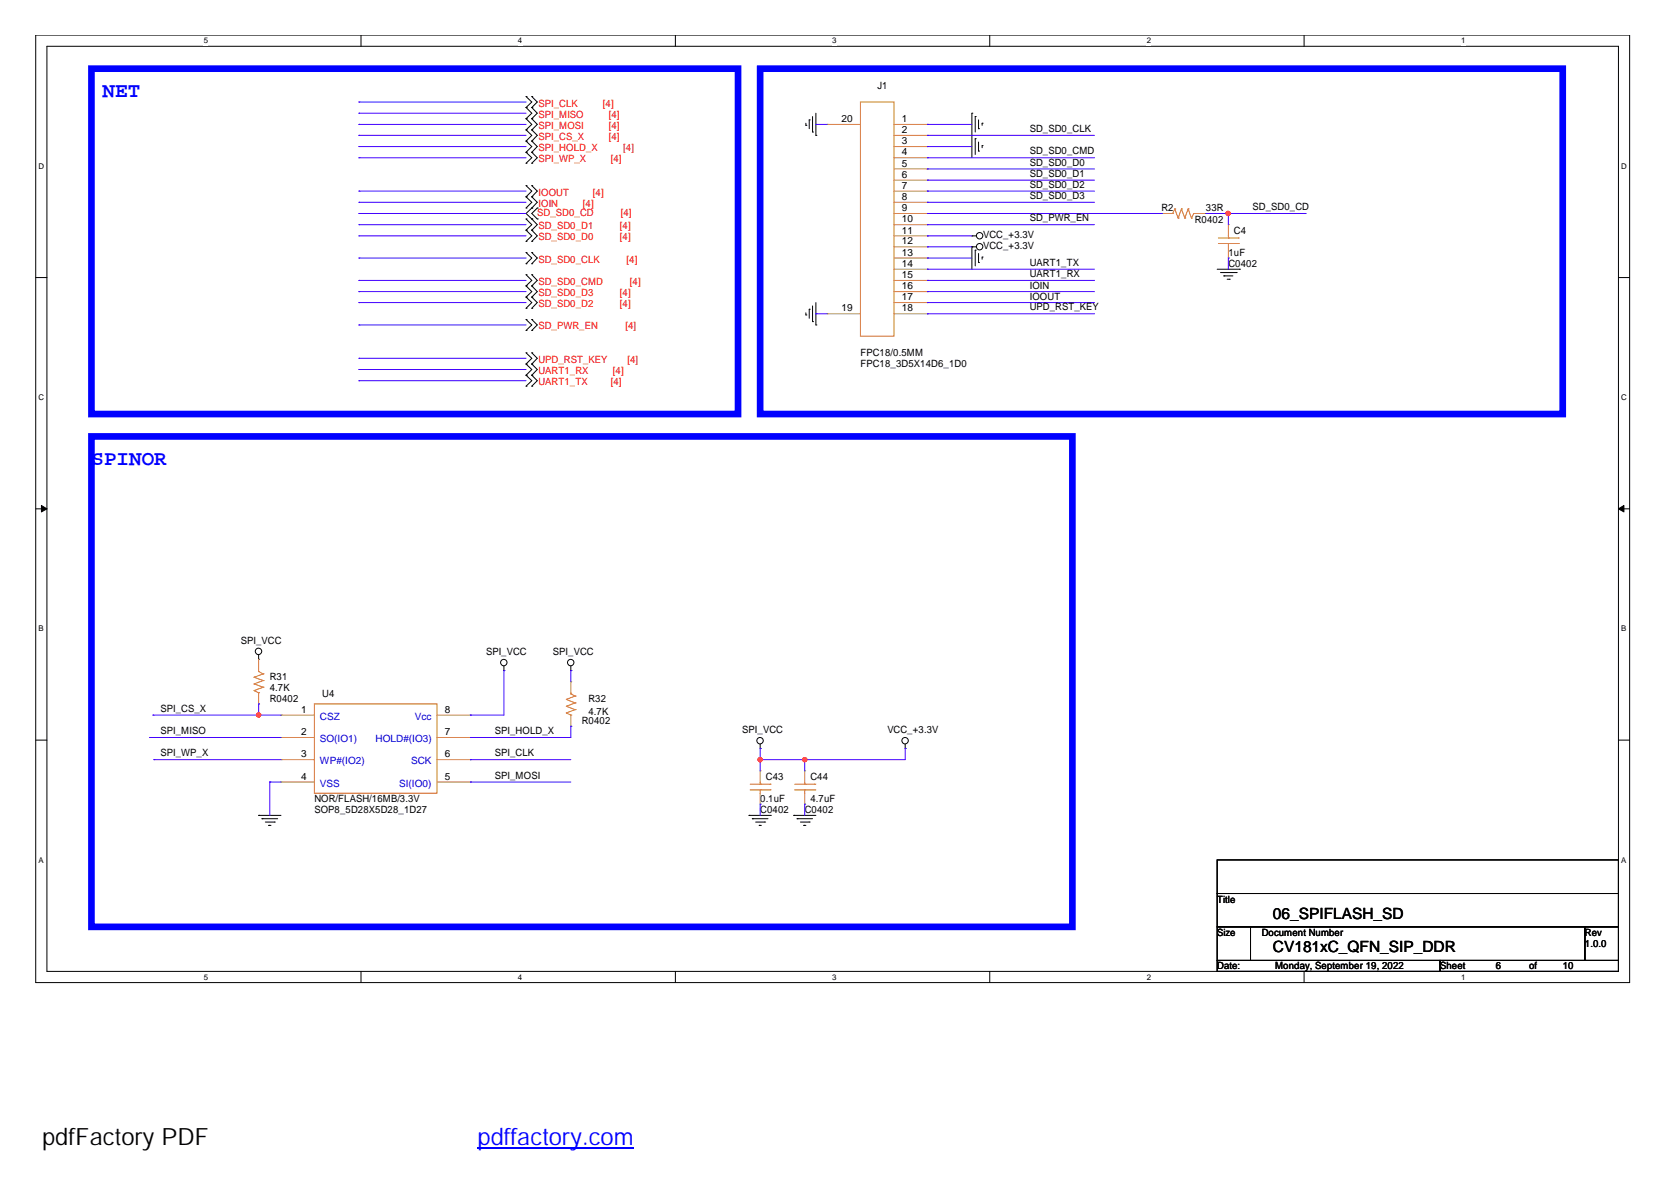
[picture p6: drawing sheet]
<svg xmlns="http://www.w3.org/2000/svg" width="297mm" height="210mm" viewBox="0 0 297 210" stroke-linecap="round" stroke-linejoin="round" font-family="sans-serif">
<path d="M6.3 6.2h283.4v168.4h-283.4zM8.3 8.2h279.4v164.4h-279.4z" fill="none" stroke="#000" stroke-width=".18"/>
<g fill="#fff">
<path d="M36.2 6.4h.8v1.6h-.8z"/>
<path d="M36.2 172.8h.8v1.6h-.8z"/>
</g>
<path d="M64.2 6.2v2M64.2 172.6v2" fill="none" stroke="#000" stroke-width=".18"/>
<g fill="#fff">
<path d="M92.1 6.4h.7v1.6h-.7z"/>
<path d="M92.1 172.8h.7v1.6h-.7z"/>
</g>
<path d="M120.1 6.2v2M120.1 172.6v2" fill="none" stroke="#000" stroke-width=".18"/>
<g fill="#fff">
<path d="M148 6.4h.7v1.6h-.7z"/>
<path d="M148 172.8h.7v1.6h-.7z"/>
</g>
<path d="M175.9 6.2v2M175.9 172.6v2" fill="none" stroke="#000" stroke-width=".18"/>
<g fill="#fff">
<path d="M203.8 6.4h.8v1.6h-.8z"/>
<path d="M203.8 172.8h.8v1.6h-.8z"/>
</g>
<path d="M231.8 6.2v2M231.8 172.6v2" fill="none" stroke="#000" stroke-width=".18"/>
<g fill="#fff">
<path d="M259.7 6.4h.8v1.6h-.8z"/>
<path d="M259.7 172.8h.8v1.6h-.8z"/>
<path d="M6.9 28.7h.9v1.6h-.9z"/>
<path d="M288.2 28.7h1v1.6h-1z"/>
<path d="M6.9 69.8h.9v1.6h-.9z"/>
<path d="M288.2 69.8h1v1.6h-1z"/>
</g>
<path d="M6.3 49.3h2M287.7 49.3h2" fill="none" stroke="#000" stroke-width=".18"/>
<g fill="#fff">
<path d="M6.9 110.9h.8v1.6h-.8z"/>
<path d="M288.2 110.9h.9v1.6h-.9z"/>
</g>
<path d="M6.3 90.4h2M287.7 90.4h2" fill="none" stroke="#000" stroke-width=".18"/>
<path d="M7.4 89.8l.9 .6-.9 .6zM287.7 90.4l1-.6v1.2z" fill="#000" stroke="#000" stroke-width=".18"/>
<g fill="#fff">
<path d="M6.9 152h.8v1.6h-.8z"/>
<path d="M288.2 152h.9v1.6h-.9z"/>
</g>
<g fill="none" stroke="#000" stroke-width=".18">
<path d="M93.5 17.2h.1M93.5 19.1h.1M93.5 17.2l1 .9-1 1M93.5 19.1l1 1-1 1M94.5 17.2h.1M94.5 19.1h.1M94.5 17.2l1 .9-1 1M94.5 19.1l1 1-1 1M93.5 21.1h.1M93.5 23.1h.1M93.5 25.1h.1M93.5 27.1h.1"/>
<path d="M93.5 29h.1M93.5 33h.1M93.5 35h.1M93.5 37h.1M93.5 38.9h.1M93.5 21.1l1 1-1 1M93.5 23.1l1 1-1 1M93.5 25.1l1 .9-1 1.1M93.5 27.1l1 .9-1 1M93.5 33l1 1-1 1M93.5 35l1 1-1 1M93.5 38.9l1 1-1 1"/>
<path d="M94.5 21.1h.1M94.5 23.1h.1M94.5 25.1h.1M94.5 27.1h.1M94.5 29h.1M94.5 33h.1M94.5 35h.1M94.5 37h.1M94.5 38.9h.1M94.5 21.1l1 1-1 1M94.5 23.1l1 1-1 1M94.5 25.1l1 .9-1 1.1"/>
<path d="M94.5 27.1l1 .9-1 1M94.5 33l1 1-1 1M94.5 35l1 1-1 1M94.5 37l-1 .9 1 1M94.5 38.9l1 1-1 1M95.5 37h.1M95.5 38.9h.1M95.5 37l-1 .9 1 1M143.3 22.3h.1M143.3 21.9v.4M143.8 21.3h.1M143.8 21.3v1.6"/>
<path d="M144.4 23.5h.1M144.4 20.7v2.8M145 24.1h.1M145 20.1v4M172.8 20.1h.1M172.8 24.1h.1M172.8 20.1v7.9M173.4 20.7h.1M173.4 24.7h.1M173.4 20.7v2.8M173.4 24.7v2.7M173.9 22.9h.1"/>
<path d="M173.9 26.9h.1M173.9 21.3v1.6M173.9 25.2v1.7M174.6 21.9h.1M174.6 25.9h.1M174.6 21.9v.4M174.6 25.9v.4M93.5 40.9h.1M93.5 42.9h.1M93.5 44.9h.1M93.5 46.9h.1M93.5 48.8h.1"/>
<path d="M93.5 50.8h.1M93.5 52.8h.1M93.5 54.8h.1M93.5 56.8h.1M93.5 58.7h.1M93.5 40.9l1 1-1 1M93.5 44.9l1 1-1 1M93.5 48.8l1 1-1 1M93.5 50.8l1 1-1 1M93.5 52.8l1 1-1 1M93.5 56.8l1 1-1 .9M94.5 40.9h.1"/>
<path d="M94.5 42.9h.1M94.5 44.9h.1M94.5 46.9h.1M94.5 48.8h.1M94.5 50.8h.1M94.5 52.8h.1M94.5 54.8h.1M94.5 56.8h.1M94.5 58.7h.1M94.5 40.9l1 1-1 1M94.5 44.9l1 1-1 1M94.5 48.8l1 1-1 1"/>
<path d="M94.5 50.8l1 1-1 1M94.5 52.8l1 1-1 1M94.5 56.8l1 1-1 .9M143.3 56h.1M143.3 55.6v.4M143.8 55h.1M143.8 55v1.6M144.4 57.2h.1M144.4 54.4v2.8M145 57.8h.1M145 53.8v4M172.8 41.9h.1"/>
<path d="M172.8 43.9h.1M172.8 43.9v4M172.8 41.9h.8M172.8 43.9h.8M173.4 44.5h.1M173.4 44.5v2.8M173.9 46.7h.1M173.9 45.1v1.6M174.6 45.7h.1M174.6 45.7v.4M216.4 47.9h3.9M217 48.4h2.8"/>
<path d="M217.6 49h.1M217.6 49h1.6M218.1 49.6h.4M218.5 49.6h.1M219.8 48.4h.1M220.3 47.9h.1M93.5 62.7h.1M93.5 64.7h.1M93.5 66.7h.1M93.5 68.6h.1M93.5 62.7l1 1-1 1M93.5 64.7l1 1-1 1"/>
<path d="M93.5 66.7l1 1-1 .9M94.5 62.7h.1M94.5 64.7h.1M94.5 66.7h.1M94.5 68.6h.1M94.5 62.7l1 1-1 1M94.5 64.7l1 1-1 1M94.5 66.7l1 1-1 .9M46 117.2h.1M46 116.4v.8M89.6 119.2h.1M89.6 118.4v.8"/>
<path d="M101.5 119.2h.1M101.5 118.4v.8M6.3 131.5h2M135.1 133h.1M135.1 132.3v.7M160.9 133h.1M160.9 132.3v.7M287.7 131.5h2M46 144.9h.1M46 144.9h4M46.6 145.5h.1M46.6 145.5h2.8"/>
<path d="M47.2 146.1h1.6M47.8 146.7h.1M47.8 146.7h.4M48.8 146.1h.1M133.1 144.9h.1M133.1 144.9h4M133.7 145.5h.1M133.7 145.5h2.8M134.3 146.1h1.6M135 146.7h.1M135 146.7h.3M135.9 146.1h.1"/>
<path d="M141.1 144.9h.1M141.1 144.9h3.9M141.7 145.5h.1M141.7 145.5h2.7M142.3 146.1h1.5M142.9 146.7h.1M142.9 146.7h.4M143.8 146.1h.1M216.4 152.8h71.3v6h-71.3zM216.4 158.8h71.3v5.9h-71.3zM216.4 164.7h5.9v6h-5.9zM216.4 170.7h39.6v1.9h-39.6z"/>
<path d="M222.3 164.7h59.4v6h-59.4zM256 170.7h31.7v1.9h-31.7zM281.7 164.7h6v6h-6z"/>
<circle cx="174.1" cy="43.8" r=".57"/>
<circle cx="174.1" cy="41.9" r=".57"/>
<circle cx="46" cy="115.8" r=".57"/>
<circle cx="89.6" cy="117.8" r=".57"/>
<circle cx="101.5" cy="117.8" r=".57"/>
<circle cx="135.1" cy="131.6" r=".57"/>
<circle cx="160.9" cy="131.6" r=".57"/>
</g>
<path d="M16.3 12.2h114.9v61.4h-114.9zM135.1 12.2h142.7v61.4h-142.7zM16.3 77.6h174.3v87.1h-174.3z" fill="none" stroke="#00f" stroke-width="1.2"/>
<g fill="none" stroke="#cc8006" stroke-width=".18">
<path d="M153 18.1h5.9v41.6h-5.9zM208.4 37.9h.1M208.8 37.1h.1M208.8 37.1l.6 1.6M208.8 37.1l-.4 .8M209.4 38.7h.1M210 37.1h.1M210 37.1l.6 1.6M210 37.1l-.6 1.6M210.6 38.7h.1M211.2 37.1h.1M211.2 37.1l.6 1.6"/>
<path d="M211.2 37.1l-.6 1.6M211.8 38.7h.1M212.2 37.9h.1M212.2 37.9l-.4 .8M212.2 37.9h.2M216.6 43.3h3.5M216.6 42.3h3.5M218.4 42.3h.1M218.4 43.3h.1M218.4 41.9v.4M218.4 43.3v.6M220.1 43.3h.1"/>
<path d="M220.1 42.3h.1M46 119.4h.1M46 119.4l.8 .4M46 119.2v.2M46.8 119.8h.1M46.8 119.8l-1.6 .6M45.2 120.4h.1M45.2 121.6h.1M45.2 122.7h.1M45.2 120.4l1.6 .6M45.2 121.6l1.6 .5M45.2 122.7l.8 .4"/>
<path d="M46 123.1h.1M46.8 121h.1M46.8 122.1h.1M46.8 121l-1.6 .6M46.8 122.1l-1.6 .6M55.9 125.1h21.8v15.9h-21.8zM100.7 124.3h.1M100.7 125.5h.1M100.7 126.7h.1M100.7 124.3l1.5 .6M100.7 125.5l1.5 .6M100.7 126.7l.8 .4"/>
<path d="M101.5 127.1h.1M101.5 123.3h.1M101.5 123.3l.7 .4M101.5 123.1v.2M102.2 123.7h.1M102.2 124.9h.1M102.2 126.1h.1M102.2 123.7l-1.5 .6M102.2 124.9l-1.5 .6M102.2 126.1l-1.5 .6M133.3 139.4h3.6M135.1 139.4h.1"/>
<path d="M135.1 139v.4M136.9 139.4h.1M141.3 139.4h3.6M143 139.4h.1M143 139v.4M144.9 139.4h.1M133.3 140.4h3.6M135.1 140.4h.1M135.1 140.4v.6M136.9 140.4h.1M141.3 140.4h3.6M143 140.4h.1"/>
<path d="M143 140.4v.6M144.9 140.4h.1"/>
</g>
<g fill="none" stroke="#a84" stroke-width=".18">
<path d="M147 22.1h.1M147 22.1h6M158.9 37.9h5.9M158.9 22.1h5.9M158.9 24.1h5.9M158.9 26h5.9M158.9 28h5.9M158.9 30h5.9M158.9 32h5.9M158.9 34h5.9M158.9 36h5.9M158.9 39.9h5.9"/>
<path d="M164.8 22.1h.1M164.8 24.1h.1M164.8 26h.1M164.8 28h.1M164.8 30h.1M164.8 32h.1M164.8 34h.1M164.8 36h.1M164.8 37.9h.1M164.8 39.9h.1M206.5 37.9h.1M206.5 37.9h1.9"/>
<path d="M212.4 37.9h2M214.4 37.9h.1M218.4 39.9h.1M218.4 39.9v2M147 55.8h.1M147 55.8h6M158.9 41.9h5.9M158.9 43.9h5.9M158.9 45.9h5.9M158.9 47.9h5.9M158.9 49.8h5.9M158.9 51.8h5.9"/>
<path d="M158.9 53.8h5.9M158.9 55.8h5.9M164.8 41.9h.1M164.8 43.9h.1M164.8 45.9h.1M164.8 47.9h.1M164.8 49.8h.1M164.8 51.8h.1M164.8 53.8h.1M164.8 55.8h.1M218.4 45.9h.1M218.4 43.9v2"/>
<path d="M46 117.2h.1M46 117.2v2M46 125.1h.1M46 123.1v2M50 127.1h.1M50 131.1h.1M50 135h.1M50 139h.1M50 127.1h5.9M50 131.1h5.9M50 139h5.9M50 135h5.9"/>
<path d="M77.7 127.1h5.9M77.7 131.1h5.9M77.7 139h5.9M77.7 135h5.9M83.6 139h.1M83.6 135h.1M83.6 131.1h.1M83.6 127.1h.1M101.5 129.1h.1M101.5 121.2h.1M101.5 121.2v1.9M101.5 127.1v2"/>
<path d="M135.1 137h.1M135.1 137v2M143 137h.1M143 137v2M135.1 142.9h.1M135.1 141v1.9M143 142.9h.1M143 141v1.9"/>
</g>
<g fill="none" stroke="#4200ff" stroke-width=".18">
<path d="M63.8 18.1h.1M63.8 18.1h29.7M63.8 20.1h.1M63.8 22.1h.1M63.8 24.1h.1M63.8 26h.1M63.8 28h.1M63.8 34h.1M63.8 36h.1M63.8 37.9h.1M63.8 39.9h.1M63.8 20.1h29.7"/>
<path d="M63.8 22.1h29.7M63.8 24.1h29.7M63.8 26h29.7M63.8 28h29.7M63.8 34h29.7M63.8 36h29.7M63.8 37.9h29.7M63.8 39.9h29.7M145 22.1h.1M145 22.1h2M164.8 22.1h.1M164.8 24.1h.1"/>
<path d="M164.8 26h.1M164.8 28h.1M164.8 30h.1M164.8 32h.1M164.8 34h.1M164.8 36h.1M164.8 39.9h.1M164.8 22.1h8M164.8 24.1h29.8M164.8 26h8M164.8 28h29.8M164.8 34h29.8"/>
<path d="M164.8 36h29.8M164.8 37.9h41.7M164.8 39.9h29.8M164.8 30h29.8M164.8 32h29.8M206.5 37.9h.1M214.4 37.9h.1M214.4 37.9h17.8M218.4 37.9h.1M218.4 37.9v2M63.8 41.9h.1M63.8 45.9h.1"/>
<path d="M63.8 49.8h.1M63.8 51.8h.1M63.8 53.8h.1M63.8 57.8h.1M63.8 41.9h29.7M63.8 45.9h29.7M63.8 49.8h29.7M63.8 51.8h29.7M63.8 53.8h29.7M63.8 57.8h29.7M145 55.8h.1M145 55.8h2"/>
<path d="M164.8 53.8h.1M164.8 51.8h.1M164.8 41.9h.1M164.8 43.9h.1M164.8 45.9h.1M164.8 55.8h.1M164.8 49.8h.1M164.8 47.9h.1M164.8 55.8h29.8M164.8 41.9h8M164.8 45.9h8M164.8 49.8h29.8"/>
<path d="M164.8 51.8h29.8M164.8 53.8h29.8M164.8 43.9h8M164.8 47.9h29.8M218.4 45.9h.1M218.4 45.9v2M63.8 63.7h.1M63.8 65.7h.1M63.8 67.7h.1M63.8 63.7h29.7M63.8 65.7h29.7M63.8 67.7h29.7"/>
<path d="M89.6 119.2h.1M89.6 119.2v7.9h-6M101.5 119.2h.1M101.5 119.2v2M26.6 131.1h.1M26.6 131.1h23.4M27.2 127.1h.1M27.2 127.1h22.8M27.3 135h.1M27.3 135h22.7M46 125.1h.1M46 127.1h.1"/>
<path d="M46 125.1v2M48 139h.1M48 139v5.9M48 139h2M83.6 127.1h.1M83.6 131.1h.1M83.6 135h.1M83.6 139h.1M83.6 135h17.9M83.6 139h17.9M101.5 129.1h.1M101.5 129.1v2h-17.9"/>
<path d="M135.1 133h.1M135.1 135h.1M135.1 133v4M143 135h.1M143 135v2M160.9 133h.1M160.9 133v2h-25.8M135.1 142.9h.1M135.1 142.9v2M143 142.9h.1M143 142.9v2"/>
</g>
<g fill="#f00" stroke="#f00" stroke-width=".18">
<circle cx="46" cy="127.1" r=".37"/>
<circle cx="135.1" cy="135" r=".38"/>
<circle cx="143" cy="135" r=".38"/>
<circle cx="218.3" cy="37.9" r=".37"/>
</g>
<path d="M84.9 204.1h27.8" fill="none" stroke="#00f" stroke-width=".21"/>
<g font-size="4.2">
<text x="6.3" y="203.6">利用pdfFactory 测试版本创建的</text>
<text x="28.7" y="203.6">PDF文档</text>
</g>
<text font-size="4.2" fill="#00f" x="84.9" y="203.6">pdffactory.com</text>
<g font-size="3.7" fill="#00f">
<text x="18.2" y="17.3">NET</text>
<text x="16.3" y="82.7">SPINOR</text>
</g>
<g font-size="2.8">
<text x="226.3" y="163.3">06_SPIFLASH_SD</text>
<text x="226.3" y="169.2">CV181xC_QFN_SIP_DDR</text>
</g>
<g font-size="1.8">
<text x="156" y="15.8">J1</text>
<text x="149.6" y="21.7">20</text>
<text x="160.3" y="21.7">1</text>
<text x="160.3" y="23.6">2</text>
<text x="183" y="23.5">SD_SD0_CLK</text>
<text x="160.3" y="25.6">3</text>
<text x="160.3" y="27.6">4</text>
<text x="160.3" y="29.6">5</text>
<text x="183" y="27.4">SD_SD0_CMD</text>
<text x="183" y="29.4">SD_SD0_D0</text>
<text x="160.3" y="31.6">6</text>
<text x="160.3" y="33.5">7</text>
<text x="160.3" y="35.5">8</text>
<text x="183" y="31.4">SD_SD0_D1</text>
<text x="183" y="33.4">SD_SD0_D2</text>
<text x="183" y="35.4">SD_SD0_D3</text>
<text x="160.3" y="37.5">9</text>
<text x="160.3" y="39.5">10</text>
<text x="160.3" y="41.5">11</text>
<text x="183" y="39.3">SD_PWR_EN</text>
<text x="206.5" y="37.6">R2</text>
<text x="212.4" y="39.6">R0402</text>
<text x="214.4" y="37.6">33R</text>
<text x="219.3" y="41.5">C4</text>
<text x="222.7" y="37.4">SD_SD0_CD</text>
<text x="160.3" y="43.4">12</text>
<text x="160.3" y="45.4">13</text>
<text x="160.3" y="47.4">14</text>
<text x="174.8" y="42.3">VCC_+3.3V</text>
<text x="174.8" y="44.3">VCC_+3.3V</text>
<text x="183" y="47.3">UART1_TX</text>
<text x="218.4" y="45.5">1uF</text>
<text x="218.4" y="47.5">C0402</text>
<text x="160.3" y="49.4">15</text>
<text x="160.3" y="51.4">16</text>
<text x="160.3" y="53.4">17</text>
<text x="183" y="53.4">IOOUT</text>
<text x="183" y="51.4">IOIN</text>
<text x="183" y="49.2">UART1_RX</text>
<text x="149.6" y="55.3">19</text>
<text x="160.3" y="55.3">18</text>
<text x="183" y="55.2">UPD_RST_KEY</text>
<text x="153" y="63.3">FPC18/0.5MM</text>
<text x="153" y="65.3">FPC18_3D5X14D6_1D0</text>
<text x="42.8" y="114.4">SPI_VCC</text>
<text x="86.4" y="116.4">SPI_VCC</text>
<text x="98.3" y="116.4">SPI_VCC</text>
<text x="48" y="120.8">R31</text>
<text x="48" y="122.8">4.7K</text>
<text x="48" y="124.7">R0402</text>
<text x="57.3" y="124">U4</text>
<text x="104.6" y="124.7">R32</text>
<text x="28.5" y="126.5">SPI_CS_X</text>
<text x="28.5" y="130.5">SPI_MISO</text>
<text x="53.5" y="126.7">1</text>
<text x="53.5" y="130.7">2</text>
<text x="79.1" y="130.7">7</text>
<text x="79.1" y="126.7">8</text>
<text x="88" y="130.5">SPI_HOLD_X</text>
<text x="103.4" y="128.7">R0402</text>
<text x="104.6" y="127.1">4.7K</text>
<text x="132" y="130.3">SPI_VCC</text>
<text x="157.7" y="130.3">VCC_+3.3V</text>
<text x="28.5" y="134.4">SPI_WP_X</text>
<text x="53.5" y="134.6">3</text>
<text x="79.1" y="134.6">6</text>
<text x="88" y="134.4">SPI_CLK</text>
<text x="53.5" y="138.6">4</text>
<text x="55.9" y="142.6">NOR/FLASH/16MB/3.3V</text>
<text x="79.1" y="138.6">5</text>
<text x="88" y="138.4">SPI_MOSI</text>
<text x="135.1" y="142.6">0.1uF</text>
<text x="136.1" y="138.6">C43</text>
<text x="144.1" y="138.6">C44</text>
<text x="144.1" y="142.6">4.7uF</text>
<text x="55.9" y="144.5">SOP8_5D28X5D28_1D27</text>
<text x="135.1" y="144.5">C0402</text>
<text x="143" y="144.5">C0402</text>
<text x="216.4" y="160.4">Title</text>
<text x="216.4" y="166.3">Size</text>
<text x="224.3" y="166.3">Document Number</text>
<text x="281.7" y="166.3">Rev</text>
<text x="216.4" y="172.3">Date:</text>
<text x="226.7" y="172.3">Monday, September 19, 2022</text>
<text x="256" y="172.3">Sheet</text>
<text x="265.9" y="172.3">6</text>
<text x="271.8" y="172.3">of</text>
<text x="277.8" y="172.3">10</text>
<text x="281.7" y="168.3">1.0.0</text>
</g>
<g font-size="1.8" fill="#f00">
<text x="95.7" y="18.9">SPI_CLK</text>
<text x="95.7" y="20.9">SPI_MISO</text>
<text x="95.7" y="22.9">SPI_MOSI</text>
<text x="107.2" y="18.9">[4]</text>
<text x="108.2" y="20.9">[4]</text>
<text x="108.2" y="22.9">[4]</text>
<text x="95.7" y="24.9">SPI_CS_X</text>
<text x="95.7" y="26.9">SPI_HOLD_X</text>
<text x="95.7" y="28.8">SPI_WP_X</text>
<text x="108.2" y="24.9">[4]</text>
<text x="108.6" y="28.8">[4]</text>
<text x="110.8" y="26.9">[4]</text>
<text x="95.7" y="34.8">IOOUT</text>
<text x="105.4" y="34.8">[4]</text>
<text x="95.5" y="38.4">SD_SD0_CD</text>
<text x="95.7" y="36.8">IOIN</text>
<text x="95.7" y="40.7">SD_SD0_D1</text>
<text x="103.6" y="36.8">[4]</text>
<text x="110.2" y="40.7">[4]</text>
<text x="110.4" y="38.4">[4]</text>
<text x="95.7" y="42.7">SD_SD0_D0</text>
<text x="95.7" y="46.7">SD_SD0_CLK</text>
<text x="110.2" y="42.7">[4]</text>
<text x="111.4" y="46.7">[4]</text>
<text x="95.7" y="50.6">SD_SD0_CMD</text>
<text x="95.7" y="52.6">SD_SD0_D3</text>
<text x="110.2" y="52.6">[4]</text>
<text x="112" y="50.6">[4]</text>
<text x="95.7" y="54.6">SD_SD0_D2</text>
<text x="95.7" y="58.6">SD_PWR_EN</text>
<text x="110.2" y="54.6">[4]</text>
<text x="111.2" y="58.6">[4]</text>
<text x="95.7" y="64.5">UPD_RST_KEY</text>
<text x="111.5" y="64.5">[4]</text>
<text x="95.7" y="66.5">UART1_RX</text>
<text x="95.7" y="68.5">UART1_TX</text>
<text x="108.6" y="68.5">[4]</text>
<text x="109" y="66.5">[4]</text>
</g>
<g font-size="1.8" fill="#00c">
<text x="56.9" y="127.9">CSZ</text>
<text x="56.9" y="131.9">SO(IO1)</text>
<text x="66.8" y="131.9">HOLD#(IO3)</text>
<text x="73.7" y="127.9">Vcc</text>
<text x="56.9" y="135.8">WP#(IO2)</text>
<text x="73.1" y="135.8">SCK</text>
<text x="56.9" y="139.8">VSS</text>
<text x="71" y="139.8">SI(IO0)</text>
</g>
<g font-size="1.4">
<text x="36.2" y="7.7">5</text>
<text x="92.1" y="7.7">4</text>
<text x="148" y="7.7">3</text>
<text x="203.8" y="7.7">2</text>
<text x="259.7" y="7.7">1</text>
<text x="6.9" y="30">D</text>
<text x="288.2" y="30">D</text>
<text x="6.9" y="71.1">C</text>
<text x="288.2" y="71.1">C</text>
<text x="6.9" y="112.2">B</text>
<text x="288.2" y="112.2">B</text>
<text x="6.9" y="153.3">A</text>
<text x="288.2" y="153.3">A</text>
<text x="36.2" y="174.1">5</text>
<text x="92.1" y="174.1">4</text>
<text x="148" y="174.1">3</text>
<text x="203.8" y="174.1">2</text>
<text x="259.7" y="174.1">1</text>
</g>
</svg>
